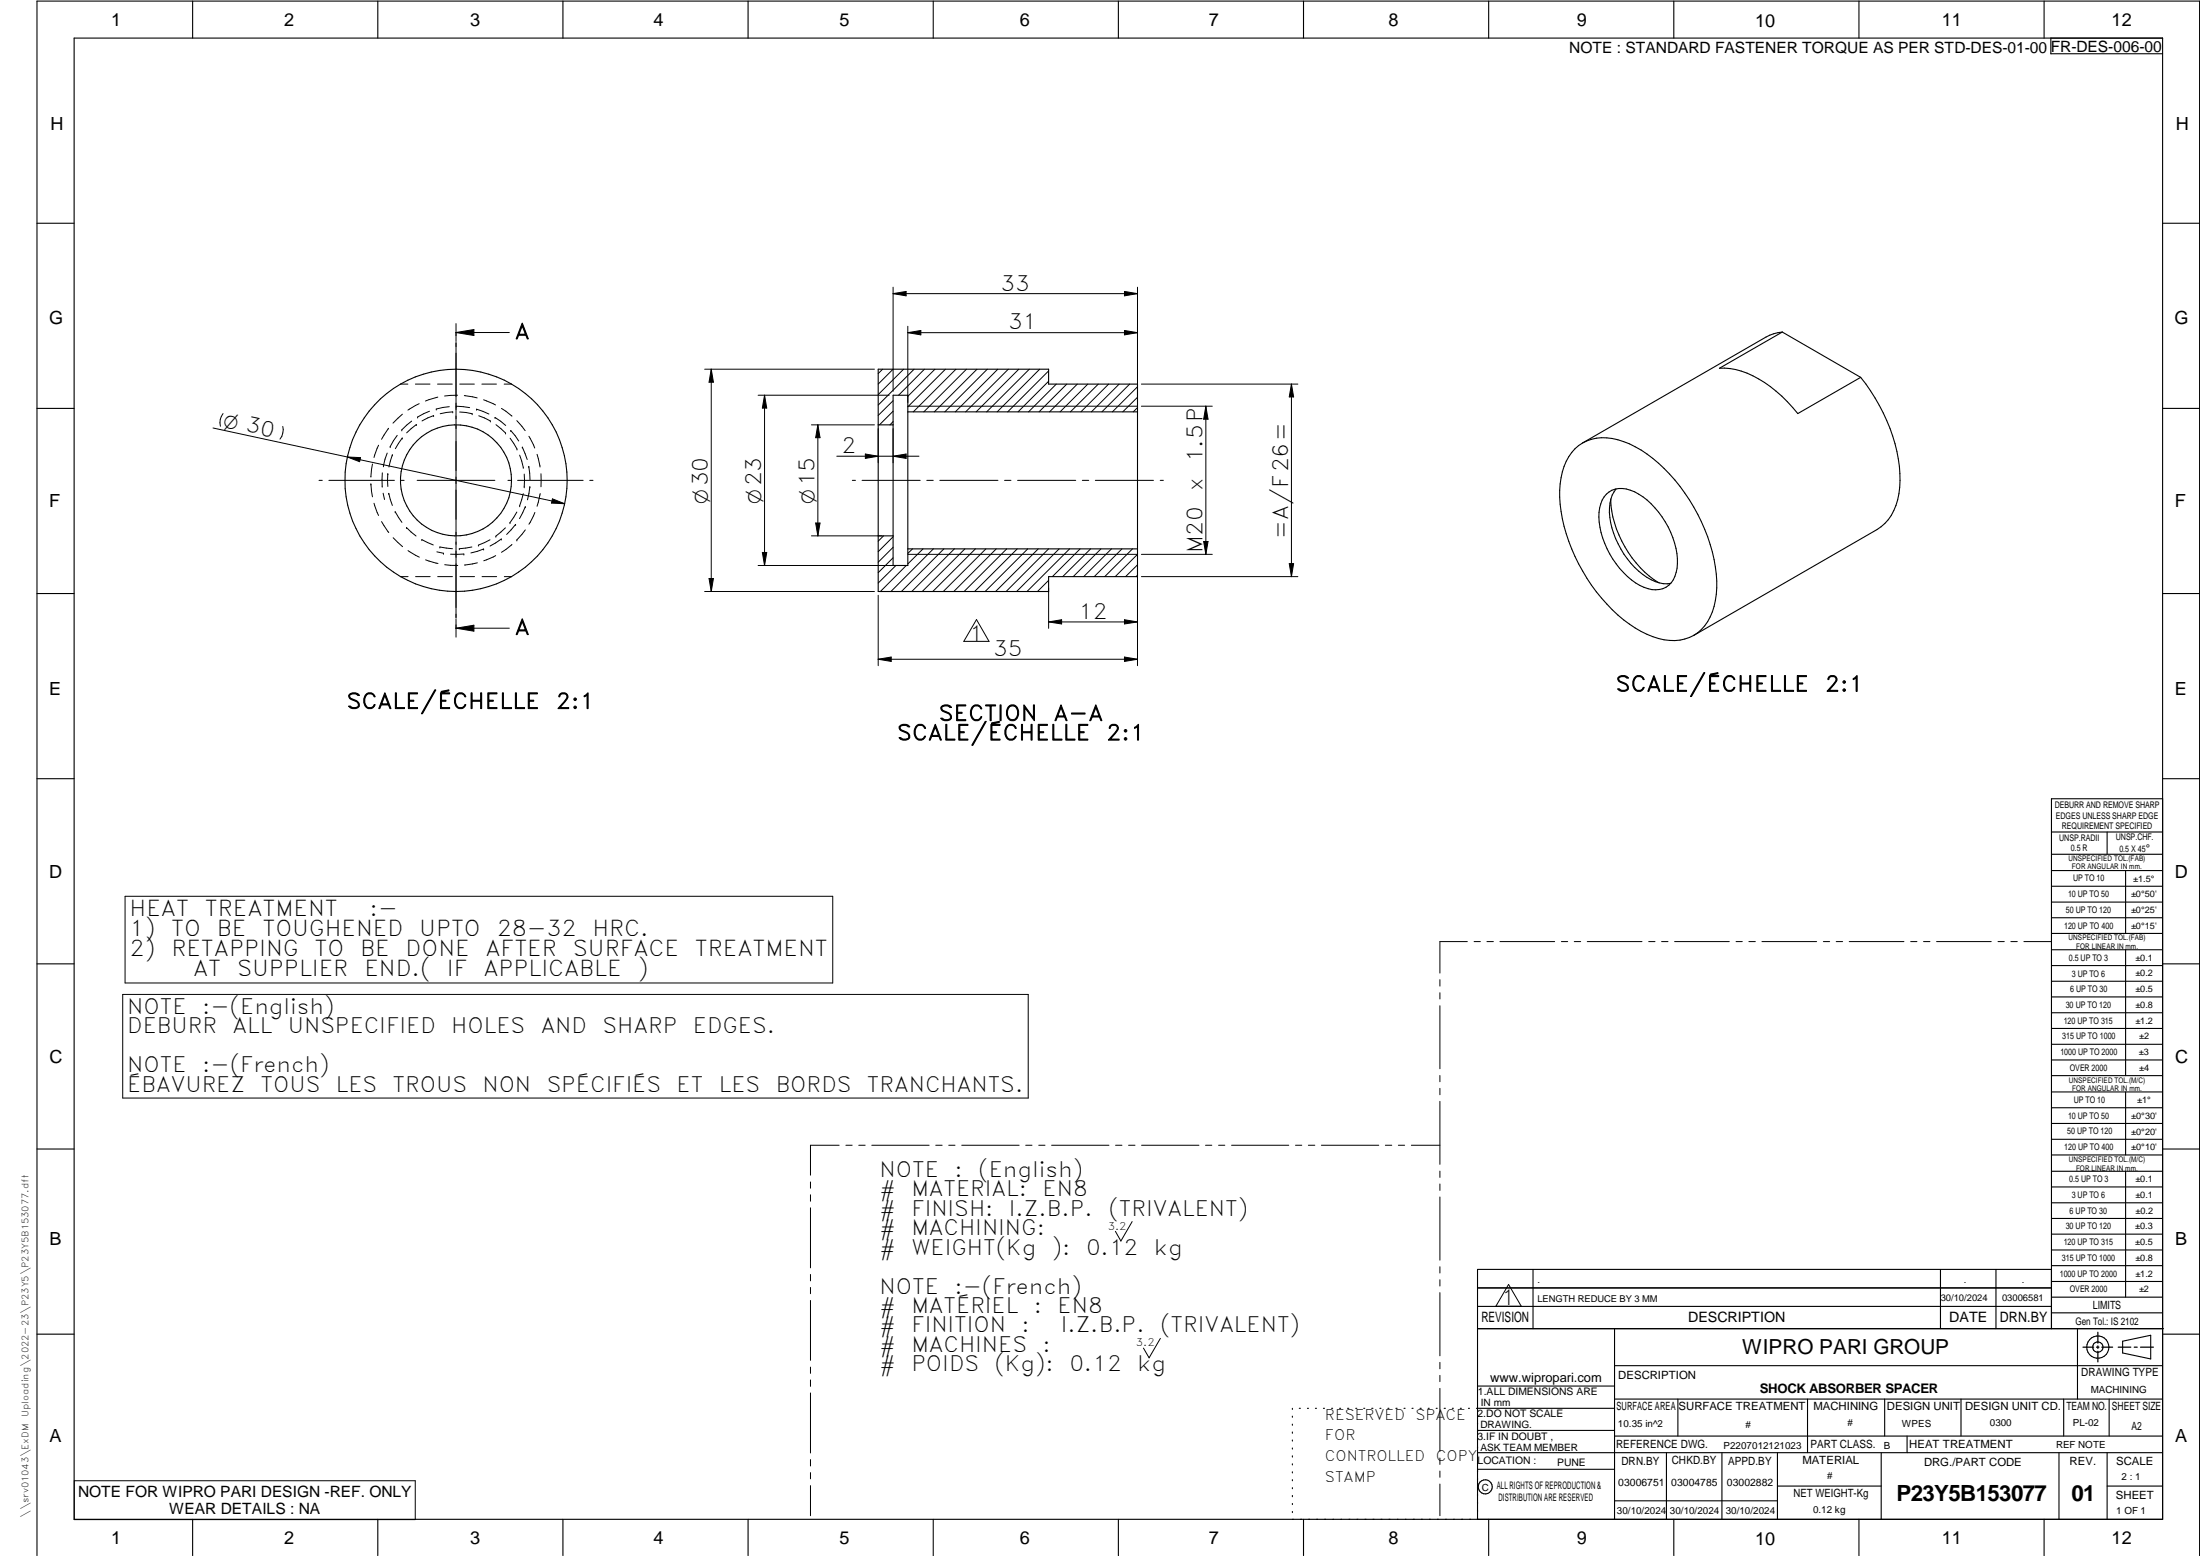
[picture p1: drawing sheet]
<svg xmlns="http://www.w3.org/2000/svg" width="594mm" height="420mm" viewBox="0 0 594 420" stroke-linecap="round" stroke-linejoin="round" font-family="sans-serif">
<g fill="none" stroke="#000" stroke-width=".3">
<path d="M20 10.3h564v400h-564zM52 .3v10M102 .3v10M152 .3v10M202 .3v10M252 .3v10M302 .3v10M352 .3v10M402 .3v10M452 .3v10M502 .3v10M552 .3v10"/>
<path d="M553.8 10.3v4.2h30.2M10 60.3h10M584 60.3h10M237.1 99.7h46.1v4h24v52h-24v4h-46.1zM481.3 89.7a11.2 11.2 0 0 0-4.4 1.3l-49.5 28.6M481.3 89.7l21.1 12.2M481.3 89.7l-17 9.7a22.1 22.1 0 0 1 15.3 6.2 42.8 42.8 0 0 1 5.9 6.1l16.9-9.8M10 110.3h10M237.1 114.7h4.1M241.2 106.7h3.9v46h-3.9zM245.1 111.2h62.1M427.4 119.6a12.9 12.9 0 0 1 11-.3 36.1 36.1 0 0 1 16.5 13.8 44.9 44.9 0 0 1 8.7 25.7 15.8 15.8 0 0 1-5.1 12.1l-1.1 .7"/>
<path d="M427.4 119.6a13.6 13.6 0 0 0-6.1 11.1 41.9 41.9 0 0 0 7.2 25.5 38.1 38.1 0 0 0 17.8 15.7 12.9 12.9 0 0 0 11.1-.3M502.4 101.9a45.7 45.7 0 0 1 10.7 27.9 15.6 15.6 0 0 1-5.1 12.4l-50.6 29.4M584 110.3h10M433.8 133.4a6.5 6.5 0 0 1 7.6-.6 23.1 23.1 0 0 1 11.6 19.4 6.8 6.8 0 0 1-4 6.8 9.4 9.4 0 0 1-8.4-2.4 23.3 23.3 0 0 1-8.8-18.3 8.3 8.3 0 0 1 2-4.9zM435 134.9a28.8 28.8 0 0 0 12.9 22.5M436.4 132a10.9 10.9 0 0 0-1.5 9.1 23.2 23.2 0 0 0 11 15.4 8.3 8.3 0 0 0 5.2 1M237.1 144.7h4.1M245.1 148.2h62.1M10 160.3h10M584 160.3h10M10 210.3h10M584 215.7h-30v143.1"/>
<path d="M584 210.3h10M554 224.7h30M554 230.7h30M554 235.1h30M554 239.3h30M569 224.7v6M574 235.1v17M554 243.6h30M554 247.8h30M554 252.1h30M554 256.5h30M574 256.5v33.9"/>
<path d="M10 260.3h10M554 260.7h30M554 265h30M554 269.2h30M554 273.5h30M554 277.7h30M584 260.3h10M554 282h30M554 286.2h30M554 290.4h30M554 294.9h30M554 299.1h30"/>
<path d="M574 294.9v17M10 310.3h10M554 303.4h30M554 307.6h30M554 311.9h30M554 316.3h30M574 316.3v34M584 310.3h10M554 320.5h30M554 324.8h30M554 329h30M554 333.2h30"/>
<path d="M554 337.5h30M399 358.8h185.2M399 352.8h155M399 347.8h155M414 342.8v16M436 358.8v51.5M524 342.8v16M539 342.8v16M554 341.8h30M554 346h30M554 350.3h30M554 354.5h30"/>
<path d="M554 342.8h-155v67.5M561 358.8v19M10 360.3h10M399 374.3h37M436 377.8h148M453.1 377.8v10M488.1 377.8v14.5M508.9 377.8v10M529.5 377.8v10M557.3 377.8v10M569.5 377.8v10M573.2 362.2l7.6-1.6v6.3l-7.6-1.6z"/>
<path d="M584 368.8h-148M584 360.3h10M349 380.3v.3M349 382.4v.3M349 384.6v.3M349 386.7v.3M349 388.8v.3M349 391v.3M349 393.1v.3M349 395.3v.3M349 397.4v.3M349 399.5v.3"/>
<path d="M350.9 380.3h.2M353.1 380.3h.2M355.2 380.3h.3M357.4 380.3h.3M359.6 380.3h.3M361.7 380.3h.3M363.9 380.3h.3M366.1 380.3h.3M368.3 380.3h.2M370.4 380.3h.3M372.6 380.3h.3M374.8 380.3h.3"/>
<path d="M376.9 380.3h.4M379.1 380.3h.3M381.3 380.3h.3M383.4 380.3h.4M385.6 380.3h.3M387.8 380.3h.3M390 380.3h.3M392.2 380.3h.3M394.3 380.3h.3M396.5 380.3h.3M398.7 380.3h37.3M399 396.7h37"/>
<path d="M399 392.3h185M399 386.2h37M436 387.8h148M450 392.3v18M465 392.3v18M480 392.3v18M508 392.3v18M515 387.8v4.5M556 392.3v18M569 392.3v18M52 410.3v9.7M102 410.3v9.7"/>
<path d="M152 410.3v9.7M202 410.3v9.7M252 410.3v9.7M302 410.3v9.7M349 401.7v.3M349 403.8v.4M349 406v.3M349 408.1v.3M352 410.3v9.7M402 410.3v9.7M436 405.3h44M452 410.3v9.7"/>
<path d="M480 401.3h28M502 410.3v9.7M552 410.3v9.7M569 401.3h15M10 420v-419.7h584v419.7"/>
<circle cx="123.1" cy="129.7" r="15"/>
<circle cx="123.1" cy="129.7" r="30"/>
<circle cx="566.5" cy="363.7" r="1.39"/>
<circle cx="566.5" cy="363.8" r="3"/>
<circle cx="401.1" cy="401.5" r="1.9"/>
</g>
<g fill="none" stroke="#000" stroke-width=".27">
<path d="M241.2 79.3h66M241.2 79.3l3.5-.6v1.2zM241.2 77.6v28.1M303.7 78.7l3.5 .6-3.5 .6zM307.2 77.6v31.1M123.1 87.4v4.8M123.1 92.4v74.6M123.1 89.8h14.4M123.1 89.8l4.9-.8v1.6zM190.3 99.7h45.8M192.1 99.7v60M192.1 99.7l.6 3.5h-1.2z"/>
<path d="M238.3 99.7l-1.2 1.2M241.2 99.7l-4.1 4M244 99.7l-6.9 6.9M245.1 89.8h62.1M245.1 89.8l3.6-.6v1.2zM245.1 88.1v20.6M246.8 99.7l-9.7 9.7M249.6 99.7l-7 7M252.5 99.7l-7.4 7.3M255.3 99.7l-10.2 10.2M258.1 99.7l-11.5 11.5M261 99.7l-11.5 11.5"/>
<path d="M263.8 99.7l-11.5 11.5M266.6 99.7l-11.5 11.5M269.4 99.7l-11.4 11.5M272.3 99.7l-11.5 11.5M275.1 99.7l-11.5 11.5M278 99.7l-11.6 11.5M280.7 99.7l-11.4 11.5M303.7 89.2l3.5 .6-3.5 .6zM57.5 115.6l36.3 7.8M60.2 111.7a3.9 3.9 0 0 0-.7 3.4M76.4 115.1a4.2 4.2 0 0 1-.8 3.5M104.9 115.7l-1.9 2.9"/>
<path d="M107.3 117.6l-1.9 3M108.2 103.7h1.9M108.5 116.1h.1M108.6 118.3l-1.8 2.9M108.6 118.3h.1M108.7 111.8l-2.6 2.5M111.2 113.7l-2.7 2.4M112.2 103.7h3.9M112.4 114.6h.1M112.4 114.6l-2.6 2.3M112.8 112.6h.1M113.2 109l-3.1 1.7"/>
<path d="M116 111l-3.2 1.6M117.1 112.2h.1M117.1 112.2l-3.1 1.5M117.8 110.4h.1M118.1 103.7h4M118.2 107.2l-3.3 1.1M121.3 109.8l-3.5 .6M122.3 111.2l-3.4 .5M122.3 111.2h.1M123.2 109.7l3.6 .4M123.2 109.7h.1M123.6 106.7l-3.5 .2"/>
<path d="M124.1 111.3l3.4 .4M124.2 103.7h3.9M125.4 106.8l3.5 .6M127.5 111.7h.1M128.7 110.5h.1M128.7 110.5l3.3 1.3M129.3 112.3l3.1 1.4M130.1 103.7h4M130.6 108l3.2 1.3M132.4 113.7h.1M133.7 112.7h.1M133.7 112.7l2.9 2.2"/>
<path d="M133.9 114.7l2.6 2.2M135.4 110.3l2.9 2.1M136.1 103.7h2M136.5 116.9h.1M137.7 118.3l1.9 2.9M137.9 116.2l2.2 2.9M137.9 116.2h.1M139.6 113.6l2.2 2.7M142.8 117.8l1.6 3.2M204.7 106.7h35.4M206.5 106.7v46M206.5 106.7l.5 3.5h-1.1z"/>
<path d="M219.1 114.7h17M220.8 114.7v30M220.8 114.7l.6 3.5h-1.1zM237.1 115.7v9.3M241.2 108.2l-4.1 4M241.2 111l-3.7 3.7M241.2 113.8l-.9 .9M241.2 115.7v9.3M245.1 109.7h62.1M283.2 100.2l-11.1 11M283.2 103l-8.3 8.2M285.2 103.7l-7.5 7.5"/>
<path d="M288.1 103.7l-7.5 7.5M290.9 103.7l-7.5 7.5M293.7 103.7l-7.4 7.5M296.6 103.7l-7.6 7.5M299.4 103.7l-7.5 7.5M302.2 103.7l-7.5 7.5M305 103.7l-7.4 7.5M307.2 110.1l-1.2 1.1M307.2 107.3l-4 3.9M307.2 104.4l-6.8 6.8M308.2 103.7h42.3M308.2 109.7h19.2"/>
<path d="M325.6 109.7l.6 3.5h-1.2zM325.6 109.7v40M348.7 103.7l.6 3.5h-1.2zM348.7 103.7v52M86.1 129.7h.9M88.8 129.7h17.7M93.8 123.4l3.6 .2-.3 1.1zM93.8 123.4l58.7 12.6M100.2 130.7h.1M100.2 130.7l.4 3.5M100.6 125.3l-.4 3.5M101 135.9l1.2 3.3"/>
<path d="M102.2 120.2l-1.2 3.3M103.2 131.3h.1M103.2 127.7v3.6M103.5 133.2l.3 1.7M103.5 125.8h.1M104.6 122.3l-1.1 3.5M104.7 127.9h.1M104.7 127.9v3.5M105 133.2h.1M105 133.2l1 3.3M105.4 120.6h.1M106 122.8h.1"/>
<path d="M106 122.8l-1 3.3M106.7 138.2l1.8 2.9M106.7 138.2h.1M108.3 129.7h.8M112.6 129.7h21M137.2 129.7h.8M139.6 138.3l-1.9 2.8M139.6 121.2h.1M139.8 129.7h17.7M140.3 122.9l1 3.3M140.3 136.6h.1M141 120.7h.1"/>
<path d="M141 120.7l1.4 3.4M141.3 126.2h.1M141.3 133.3l-1 3.3M141.6 128v3.4M141.6 131.4h.1M141.9 136.8l-1.6 3.2M141.9 136.8h.1M142.8 125.9h.1M142.8 125.9l.3 3.6M143.1 131.4l-.7 3.6M143.1 131.4h.1M144.4 138.4l-1.6 3.2"/>
<path d="M145 122.7l.8 3.4M145.9 133.3l-.9 3.4M146.1 127.9v3.5M149.2 134.7l3.3 1.3-3.6-.2zM159.3 129.7h.8M226 123.2h22.2M230.2 129.7h.8M232.8 129.7h15.7M233.7 122.6l3.4 .6-3.4 .6zM241.2 123.2l3.5-.6v1.2zM250.3 129.7h1.7M253.8 129.7h15.7"/>
<path d="M271.3 129.7h1.7M274.8 129.7h15.7M292.3 129.7h1.7M295.8 129.7h15.7M313.3 129.7h.8M103 140.8l2 3M106.2 145.2l2.5 2.4M108.2 155.7h2M109.8 142.5h.1M109.8 142.5l2.5 2.2M110.2 148.7l3 1.8M112.2 155.7h4"/>
<path d="M113.9 145.7h.1M113.9 145.7l3.1 1.5M114.9 151.2l3.4 .9M118 149l1.8 .4M118.2 155.7h4M118.8 147.7h.1M118.8 147.7l3.4 .5M119.8 149.4h.1M120.1 152.5l3.5 .2M124 148.2h.1M124.2 155.7h3.9M125.3 149.6h-3.6"/>
<path d="M125.3 149.6h.1M127.4 147.7l-3.4 .5M128.9 152l-3.5 .6M129.2 147.2h.1M130.2 155.7h3.9M130.6 148.3l-3.4 1M130.6 148.3h.1M132.3 145.8l-3.1 1.4M133.9 150l-3.3 1.4M133.9 144.8h.1M135.4 145.5l-3.1 1.9M135.4 145.5h.1"/>
<path d="M136.2 155.7h1.9M136.5 142.5l-2.6 2.3M137.7 141.1h.1M138.3 147l-2.9 2.1M139.2 141.6h.1M139.2 141.6l-2.4 2.7M139.6 145.8h.1M141.9 143.1l-2.3 2.7M190.3 159.7h45.8M191.5 156.2h1.2l-.6 3.5zM204.7 152.7h37.4M205.9 149.2h1.1l-.5 3.5z"/>
<path d="M219.1 144.7h19M220.3 141.2h1.1l-.6 3.5zM238.6 144.7l-1.5 1.4M241.2 147.8l-4.1 4M241.2 150.6l-4.1 4M241.2 144.9l-4.1 4.1M241.9 152.7l-4.8 4.7M244.7 152.7l-7 7M245.1 149.7h62.1l-6 6M246.4 148.2l-1.3 1.2M249.3 148.2l-4.2 4.1M252 148.2l-11.4 11.5"/>
<path d="M254.9 148.2l-11.5 11.5M257.7 148.2l-11.5 11.5M260.6 148.2l-11.6 11.5M263.4 148.2l-11.5 11.5M266.2 148.2l-11.5 11.5M269 148.2l-11.5 11.5M271.9 148.2l-11.6 11.5M274.7 148.2l-11.5 11.5M277.5 148.2l-11.5 11.5M280.4 148.2l-11.5 11.5M283.2 156.7l-3 3M283.2 159.6l-.2 .1"/>
<path d="M283.2 148.2l-11.5 11.5M283.2 158.7v11M286 148.2l-11.5 11.5M288.8 148.2l-11.5 11.5M291.7 148.2l-7.5 7.5M294.5 148.2l-7.5 7.5M297.3 148.2l-7.5 7.5M300.1 148.2l-7.5 7.5M303 148.2l-7.5 7.5M305.8 148.2l-7.5 7.5M307.2 155.3l-.4 .4M307.2 152.5l-3.3 3.2"/>
<path d="M307.2 153v26.7M308.2 155.7h42.3M308.2 149.7h19.2M325 146.2h1.2l-.6 3.5zM348.1 152.2h1.2l-.6 3.5zM123.1 169.6l4.9-.8v1.6zM123.1 167.2v4.8M123.1 169.6h14.4M237.1 160.7v19M237.1 178h70.1M237.1 178l3.6-.6v1.2zM263.7 167.3l3.4 5.9h-6.8z"/>
<path d="M283.2 167.9l3.5-.6v1.2zM283.2 167.9h24M303.7 167.3l3.5 .6-3.5 .6zM303.7 177.4l3.5 .6-3.5 .6zM33.8 242h191.1v23.4h-191.1zM396.2 254.3h-7.4v8.5M398.1 254.3h1.6M401.5 254.3h1.8M405 254.3h14.8M421.6 254.3h1.7M425.1 254.3h1.7M428.6 254.3h14.8"/>
<path d="M445.2 254.3h1.7M448.7 254.3h1.7M452.2 254.3h14.8M468.8 254.3h1.7M472.3 254.3h1.7M475.8 254.3h14.8M492.4 254.3h1.7M495.8 254.3h1.8M499.4 254.3h14.7M516 254.3h1.6M519.4 254.3h1.8M522.9 254.3h14.8"/>
<path d="M539.5 254.3h1.7M543 254.3h1.7M546.5 254.3h7.4M33.1 268.5h244.6v28h-244.6zM388.8 264.5v1.8M388.8 268.1v1.6M388.8 271.6v17M388.8 290.4v1.7M388.8 293.9v1.7M388.8 297.4v17M218.9 319.2v1.6M226.6 309.2h-7.7v8.1"/>
<path d="M228.4 309.2h1.7M231.9 309.2h1.7M235.4 309.2h15.5M252.7 309.2h1.7M256.2 309.2h1.7M259.7 309.2h15.5M277 309.2h1.7M280.5 309.2h1.7M284 309.2h15.5M301.2 309.2h1.8M304.8 309.2h1.7M308.3 309.2h15.5"/>
<path d="M325.5 309.2h1.7M329.1 309.2h1.6M332.6 309.2h15.4M349.8 309.2h1.7M353.3 309.2h1.7M356.8 309.2h15.5M374.1 309.2h1.7M377.6 309.2h1.7M381.1 309.2h7.7M388.8 316.2v1.7M388.8 319.7v1.7M218.9 322.6v1.8"/>
<path d="M218.9 326.1v16.2M305.7 329.9l-3 5.2-1.5-2.6M388.8 323.2v17.1M218.9 344.1v1.8M218.9 347.6v1.7M218.9 351.2v16.1M388.8 342.1v1.6M388.8 345.6v1.7M388.8 349v17.1M407.4 346.8l3.4 5.9h-6.9zM218.9 369.1v1.7M218.9 372.6v1.8"/>
<path d="M218.9 376.1v16.2M313.3 361.4l-3 5.2-1.5-2.6M388.8 367.9v1.7M388.8 371.4v1.7M388.8 374.9v17M20.1 399.8h92v10.5h-92zM218.9 394.1v1.8M218.9 397.6v1.7M388.8 393.7v1.7M388.8 397.2v1.7M218.9 401.2v8.1M388.8 400.7v8.6"/>
</g>
<path d="M566.5 359.7v3M562.5 363.8h2.9M566.1 363.8h.7M566.5 363.4v.7M566.5 364.9v2.8M567.6 363.8h2.9M572 363.8h3.4M576.3 363.8h.8M578 363.8h3.5" fill="none" stroke="#000" stroke-width=".34"/>
<g fill="#000">
<path d="M241.2 79.3l3.5-.6v1.2zM303.7 78.7l3.5 .6-3.5 .6zM123.1 89.8l4.9-.8v1.6zM245.1 89.8l3.6-.6v1.2zM303.7 89.2l3.5 .6-3.5 .6zM192.1 99.7l.6 3.5h-1.2zM206.5 106.7l.5 3.5h-1.1zM220.8 114.7l.6 3.5h-1.1zM325.6 109.7l.6 3.5h-1.2zM348.7 103.7l.6 3.5h-1.2zM93.8 123.4l3.6 .2-.3 1.1zM149.2 134.7l3.3 1.3-3.6-.2z"/>
<path d="M233.7 122.6l3.4 .6-3.4 .6zM241.2 123.2l3.5-.6v1.2zM191.5 156.2h1.2l-.6 3.5zM205.9 149.2h1.1l-.5 3.5zM220.3 141.2h1.1l-.6 3.5zM325 146.2h1.2l-.6 3.5zM348.1 152.2h1.2l-.6 3.5zM123.1 169.6l4.9-.8v1.6zM237.1 178l3.6-.6v1.2zM283.2 167.9l3.5-.6v1.2zM303.7 167.3l3.5 .6-3.5 .6zM303.7 177.4l3.5 .6-3.5 .6z"/>
</g>
<g font-size="6">
<text x="512.1" y="405.2">P23Y5B153077</text>
<text x="559.4" y="405.2">01</text>
</g>
<g font-size="5.9">
<text x="35" y="247.4">HEAT</text>
<text x="55.3" y="247.4">TREATMENT</text>
<text x="99.8" y="247.4">:-</text>
<text x="35" y="252.9">1)</text>
<text x="46.3" y="252.9">TO</text>
<text x="58.6" y="252.9">BE</text>
<text x="70.9" y="252.9">TOUGHENED</text>
<text x="113.2" y="252.9">UPTO</text>
<text x="134.1" y="252.9">28-32</text>
<text x="160" y="252.9">HRC.</text>
<text x="35" y="258.2">2)</text>
<text x="46.3" y="258.2">RETAPPING</text>
<text x="52.2" y="263.7">AT</text>
<text x="64" y="263.7">SUPPLIER</text>
<text x="85" y="258.2">TO</text>
<text x="97.2" y="258.2">BE</text>
<text x="98.4" y="263.7">END.(</text>
<text x="109.5" y="258.2">DONE</text>
<text x="120.6" y="263.7">IF</text>
<text x="130.5" y="263.7">APPLICABLE</text>
<text x="131.1" y="258.2">AFTER</text>
<text x="154.7" y="258.2">SURFACE</text>
<text x="172.2" y="263.7">)</text>
<text x="187.7" y="258.2">TREATMENT</text>
</g>
<g font-size="5.7">
<text x="270.2" y="78.4">33</text>
<text x="272.2" y="88.9">31</text>
<text x="139" y="91.5">A</text>
<text x="227.2" y="122.3">2</text>
<text x="324.7" y="124.8" transform="rotate(-90 324.7 124.8)">1.5P</text>
<text x="324.7" y="132.6" transform="rotate(-90 324.7 132.6)">x</text>
<text x="324.7" y="149.4" transform="rotate(-90 324.7 149.4)">M20</text>
<text x="347.8" y="145.4" transform="rotate(-90 347.8 145.4)">=A/F26=</text>
<text x="291.2" y="167">12</text>
<text x="139" y="171.4">A</text>
<text x="261.7" y="173">1</text>
<text x="268.2" y="177.1">35</text>
<text x="93.6" y="191.3">SCALE/ÉCHELLE</text>
<text x="150.1" y="191.3">2:1</text>
<text x="436.3" y="186.7">SCALE/ÉCHELLE</text>
<text x="492.8" y="186.7">2:1</text>
<text x="253.5" y="194.6">SECTION</text>
<text x="284.5" y="194.6">A-A</text>
<text x="242.2" y="199.9">SCALE/ÉCHELLE</text>
<text x="298.8" y="199.9">2:1</text>
<text x="34.4" y="273.8">NOTE</text>
<text x="54.6" y="273.8">:-(English)</text>
<text x="34.4" y="279">DEBURR</text>
<text x="62.8" y="279">ALL</text>
<text x="77.7" y="279">UNSPECIFIED</text>
<text x="121.9" y="279">HOLES</text>
<text x="146" y="279">AND</text>
<text x="162.7" y="279">SHARP</text>
<text x="187.1" y="279">EDGES.</text>
<text x="34.4" y="289.5">NOTE</text>
<text x="54.6" y="289.5">:-(French)</text>
<text x="34.4" y="294.8">ÉBAVUREZ</text>
<text x="70.4" y="294.8">TOUS</text>
<text x="90.7" y="294.8">LES</text>
<text x="106" y="294.8">TROUS</text>
<text x="130.3" y="294.8">NON</text>
<text x="147.6" y="294.8">SPÉCIFIÉS</text>
<text x="182.7" y="294.8">ET</text>
<text x="194.1" y="294.8">LES</text>
<text x="209.5" y="294.8">BORDS</text>
<text x="234.1" y="294.8">TRANCHANTS.</text>
<text x="237.5" y="317.8">NOTE</text>
<text x="257.7" y="317.8">:</text>
<text x="264.1" y="317.8">(English)</text>
<text x="237.5" y="323">#</text>
<text x="246.1" y="323">MATERIAL:</text>
<text x="281.5" y="323">EN8</text>
<text x="237.5" y="328.3">#</text>
<text x="246.1" y="328.3">FINISH:</text>
<text x="272.4" y="328.3">I.Z.B.P.</text>
<text x="299.3" y="328.3">(TRIVALENT)</text>
<text x="237.5" y="333.5">#</text>
<text x="246.1" y="333.5">MACHINING:</text>
<text x="237.5" y="338.8">#</text>
<text x="246.1" y="338.8">WEIGHT(Kg</text>
<text x="284" y="338.8">):</text>
<text x="293.3" y="338.8">0.12</text>
<text x="311.6" y="338.8">kg</text>
<text x="237.5" y="349.3">NOTE</text>
<text x="257.7" y="349.3">:-(French)</text>
<text x="405.4" y="352.5">1</text>
<text x="237.5" y="354.5">#</text>
<text x="237.5" y="359.8">#</text>
<text x="246.1" y="354.5">MATÉRIEL</text>
<text x="246.1" y="359.8">FINITION</text>
<text x="275.9" y="359.8">:</text>
<text x="279.2" y="354.5">:</text>
<text x="285.6" y="354.5">EN8</text>
<text x="286.4" y="359.8">I.Z.B.P.</text>
<text x="313.3" y="359.8">(TRIVALENT)</text>
<text x="237.5" y="365">#</text>
<text x="246.1" y="365">MACHINES</text>
<text x="281.5" y="365">:</text>
<text x="237.5" y="370.3">#</text>
<text x="246.1" y="370.3">POIDS</text>
<text x="268.5" y="370.3">(Kg):</text>
<text x="288.8" y="370.3">0.12</text>
<text x="307.1" y="370.3">kg</text>
</g>
<text font-size="5.6" x="470.5" y="365.5">WIPRO PARI GROUP</text>
<g font-size="5.4">
<text x="60.1" y="115.2" transform="rotate(12 60.1 115.2)">O 30</text>
<text x="191.2" y="136" transform="rotate(-90 191.2 136)">O30</text>
<text x="205.6" y="136" transform="rotate(-90 205.6 136)">O23</text>
<text x="220" y="136" transform="rotate(-90 220 136)">O15</text>
</g>
<g font-size="4.9">
<text x="30" y="6.9">1</text>
<text x="76.7" y="6.9">2</text>
<text x="127" y="6.9">3</text>
<text x="176.5" y="6.9">4</text>
<text x="226.7" y="6.9">5</text>
<text x="275.4" y="6.9">6</text>
<text x="326.4" y="6.9">7</text>
<text x="375" y="6.9">8</text>
<text x="425.8" y="6.9">9</text>
<text x="473.9" y="7.3">10</text>
<text x="524.3" y="6.9">11</text>
<text x="570.2" y="6.9">12</text>
<text x="13.6" y="35.1">H</text>
<text x="587.6" y="35.1">H</text>
<text x="13.2" y="87.5">G</text>
<text x="587.2" y="87.5">G</text>
<text x="13.2" y="137">F</text>
<text x="587.2" y="137">F</text>
<text x="13.2" y="187.6">E</text>
<text x="587.2" y="187.6">E</text>
<text x="13.2" y="237">D</text>
<text x="587.2" y="237">D</text>
<text x="13.4" y="287.1">C</text>
<text x="587.4" y="287.1">C</text>
<text x="13.4" y="336.2">B</text>
<text x="587.4" y="336.2">B</text>
<text x="13.4" y="389.3">A</text>
<text x="587.4" y="389.3">A</text>
<text x="30" y="416.9">1</text>
<text x="76.7" y="416.9">2</text>
<text x="127" y="416.9">3</text>
<text x="176.5" y="416.9">4</text>
<text x="226.7" y="416.9">5</text>
<text x="275.4" y="416.9">6</text>
<text x="326.4" y="416.9">7</text>
<text x="375" y="416.9">8</text>
<text x="425.8" y="416.9">9</text>
<text x="473.9" y="417.3">10</text>
<text x="524.3" y="416.9">11</text>
<text x="570.2" y="416.9">12</text>
</g>
<g font-size="4.2">
<text x="423.7" y="14.3">NOTE : STANDARD FASTENER TORQUE AS PER STD-DES-01-00</text>
<text x="553.8" y="14">FR-DES-006-00</text>
<text x="21.1" y="404.3">NOTE FOR WIPRO PARI DESIGN -REF. ONLY</text>
<text x="45.7" y="408.8">WEAR DETAILS : NA</text>
</g>
<g font-size="3.9">
<text x="400" y="357.1">REVISION</text>
<text x="455.9" y="357.1">DESCRIPTION</text>
<text x="526.4" y="357.1">DATE</text>
<text x="540" y="357.1">DRN.BY</text>
<text x="357.8" y="383.3">RESERVED</text>
<text x="382.3" y="383.3">SPACE</text>
<text x="357.8" y="388.9">FOR</text>
<text x="357.8" y="394.5">CONTROLLED</text>
<text x="387.8" y="394.5">COPY</text>
<text x="357.8" y="400">STAMP</text>
</g>
<text font-size="3.6" x="475.2" y="376.1">SHOCK ABSORBER SPACER</text>
<text font-size="3.5" x="402.4" y="373.3">www.wipropari.com</text>
<g font-size="3.1">
<text x="565.1" y="353.5">LIMITS</text>
<text x="562" y="371.7">DRAWING TYPE</text>
<text x="437" y="372.3">DESCRIPTION</text>
<text x="436.5" y="380.8">SURFACE AREA</text>
<text x="453.3" y="380.8">SURFACE TREATMENT</text>
<text x="489.7" y="380.8">MACHINING</text>
<text x="509.5" y="380.8">DESIGN UNIT</text>
<text x="530.6" y="380.8">DESIGN UNIT CD.</text>
<text x="558" y="380.6">TEAM NO.</text>
<text x="570.3" y="380.7">SHEET SIZE</text>
<text x="575.6" y="386.1">A2</text>
<text x="436.4" y="391.1">REFERENCE DWG.</text>
<text x="437.8" y="395.5">DRN.BY</text>
<text x="451.4" y="395.4">CHKD.BY</text>
<text x="466.6" y="395.5">APPD.BY</text>
<text x="486.7" y="395.4">MATERIAL</text>
<text x="488.9" y="390.9">PART CLASS.</text>
<text x="515.6" y="390.9">HEAT TREATMENT</text>
<text x="519.6" y="395.9">DRG./PART CODE</text>
<text x="558.9" y="395.5">REV.</text>
<text x="571.4" y="395.6">SCALE</text>
<text x="484.3" y="404.2">NET WEIGHT-Kg</text>
<text x="571.4" y="404.7">SHEET</text>
</g>
<text font-size="3" x="579.5" y="230.1">°</text>
<g font-size="2.8">
<text x="299.1" y="332.1">3.2</text>
<text x="560.4" y="357.7">Gen Tol.: IS 2102</text>
<text x="306.7" y="363.6">3.2</text>
<text x="399.1" y="376.6">1.ALL DIMENSIONS ARE</text>
<text x="399" y="382.7">2.DO NOT SCALE</text>
<text x="399" y="388.7">3.IF IN DOUBT ,</text>
<text x="399" y="395.4">LOCATION :</text>
<text x="420.5" y="396">PUNE</text>
<text x="404.2" y="402">ALL RIGHTS OF REPRODUCTION &amp;</text>
<text x="437" y="401.2">03006751</text>
<text x="451.3" y="401.2">03004785</text>
<text x="466.3" y="401.2">03002882</text>
<text x="404.7" y="405.4">DISTRIBUTION ARE RESERVED</text>
</g>
<g font-size="2.7">
<text x="564.6" y="376.2">MACHINING</text>
<text x="399.9" y="379.7">IN mm</text>
<text x="399.7" y="385.7">DRAWING.</text>
<text x="436.9" y="385.4">10.35 in^2</text>
<text x="471.4" y="385.5">#</text>
<text x="498.9" y="385">#</text>
<text x="513.6" y="385.3">WPES</text>
<text x="537.3" y="385.1">0300</text>
<text x="559.7" y="385.1">PL-02</text>
<text x="399.7" y="391.8">ASK TEAM MEMBER</text>
<text x="465.4" y="391.2">P2207012121023</text>
<text x="508.7" y="391.2">B</text>
<text x="555.2" y="391.1">REF NOTE</text>
<text x="493.4" y="399.5">#</text>
<text x="572.8" y="399.7">2 : 1</text>
<text x="400.1" y="402.5">C</text>
<text x="436.6" y="408.7">30/10/2024</text>
<text x="450.9" y="408.8">30/10/2024</text>
<text x="466" y="408.9">30/10/2024</text>
<text x="489.6" y="408.5">0.12 kg</text>
<text x="571.4" y="408.7">1 OF 1</text>
</g>
<g font-size="2.5">
<text x="554.9" y="218.3">DEBURR AND REMOVE SHARP</text>
<text x="555.2" y="221">EDGES UNLESS SHARP EDGE</text>
<text x="556.1" y="227.1">UNSP.RADII</text>
<text x="556.8" y="223.8">REQUIREMENT SPECIFIED</text>
<text x="571.4" y="226.9">UNSP.CHF.</text>
<text x="559.2" y="229.9">0.5 R</text>
<text x="572.3" y="230.1">0.5 X 45</text>
<text x="559.8" y="238">UP TO 10</text>
<text x="576.1" y="238.1">±1.5°</text>
<text x="558.5" y="242.2">10 UP TO 50</text>
<text x="575.5" y="242.3">±0°50'</text>
<text x="557.4" y="250.7">120 UP TO 400</text>
<text x="557.9" y="246.5">50 UP TO 120</text>
<text x="575.5" y="250.7">±0°15'</text>
<text x="575.5" y="246.5">±0°25'</text>
<text x="558.7" y="259.4">0.5 UP TO 3</text>
<text x="559.5" y="263.7">3 UP TO 6</text>
<text x="576.6" y="263.6">±0.2</text>
<text x="576.6" y="259.4">±0.1</text>
<text x="559" y="267.9">6 UP TO 30</text>
<text x="576.6" y="267.9">±0.5</text>
<text x="557.8" y="272.2">30 UP TO 120</text>
<text x="576.6" y="272.2">±0.8</text>
<text x="556.9" y="280.7">315 UP TO 1000</text>
<text x="557.3" y="276.4">120 UP TO 315</text>
<text x="576.6" y="276.4">±1.2</text>
<text x="577.7" y="280.7">±2</text>
<text x="556.4" y="284.9">1000 UP TO 2000</text>
<text x="577.6" y="284.9">±3</text>
<text x="558.9" y="289.2">OVER 2000</text>
<text x="577.7" y="289.3">±4</text>
<text x="560" y="297.9">UP TO 10</text>
<text x="577.1" y="297.9">±1°</text>
<text x="558.5" y="302.1">10 UP TO 50</text>
<text x="575.5" y="302.1">±0°30'</text>
<text x="557.4" y="310.6">120 UP TO 400</text>
<text x="558.2" y="306.3">50 UP TO 120</text>
<text x="575.5" y="310.6">±0°10'</text>
<text x="575.5" y="306.4">±0°20'</text>
<text x="558.8" y="319.2">0.5 UP TO 3</text>
<text x="559.4" y="323.4">3 UP TO 6</text>
<text x="576.6" y="319.2">±0.1</text>
<text x="576.6" y="323.5">±0.1</text>
<text x="558.9" y="327.7">6 UP TO 30</text>
<text x="576.7" y="327.7">±0.2</text>
<text x="557.8" y="332">30 UP TO 120</text>
<text x="576.6" y="332">±0.3</text>
<text x="556.8" y="340.5">315 UP TO 1000</text>
<text x="557.3" y="336.3">120 UP TO 315</text>
<text x="576.6" y="336.3">±0.5</text>
<text x="576.6" y="340.5">±0.8</text>
<text x="415.2" y="346.4">.</text>
<text x="530.3" y="346.5">.</text>
<text x="545.9" y="346.4">.</text>
<text x="556.2" y="344.7">1000 UP TO 2000</text>
<text x="576.6" y="344.7">±1.2</text>
<text x="415.2" y="351.5">LENGTH REDUCE BY 3 MM</text>
<text x="524.1" y="351.3">30/10/2024</text>
<text x="540.6" y="351.4">03006581</text>
<text x="558.9" y="349">OVER 2000</text>
<text x="577.6" y="349">±2</text>
</g>
<g font-size="2.4">
<text x="7.7" y="382.7" transform="rotate(-90 7.7 382.7)">Uploading\2022-23\P23Y5\P23Y5B153077.dft</text>
<text x="7.7" y="409.8" transform="rotate(-90 7.7 409.8)">\\srv01043\ExDM</text>
</g>
<g font-size="2.1">
<text x="558.5" y="232.4">UNSPECIFIED TOL.(FAB)</text>
<text x="559.5" y="234.7">FOR ANGULAR IN mm.</text>
<text x="558.6" y="253.9">UNSPECIFIED TOL.(FAB)</text>
<text x="560.7" y="256.3">FOR LINEAR IN mm.</text>
<text x="558.7" y="292.3">UNSPECIFIED TOL.(M/C)</text>
<text x="559.6" y="294.7">FOR ANGULAR IN mm.</text>
<text x="558.7" y="313.7">UNSPECIFIED TOL.(M/C)</text>
<text x="560.6" y="316.1">FOR LINEAR IN mm.</text>
</g>
</svg>
